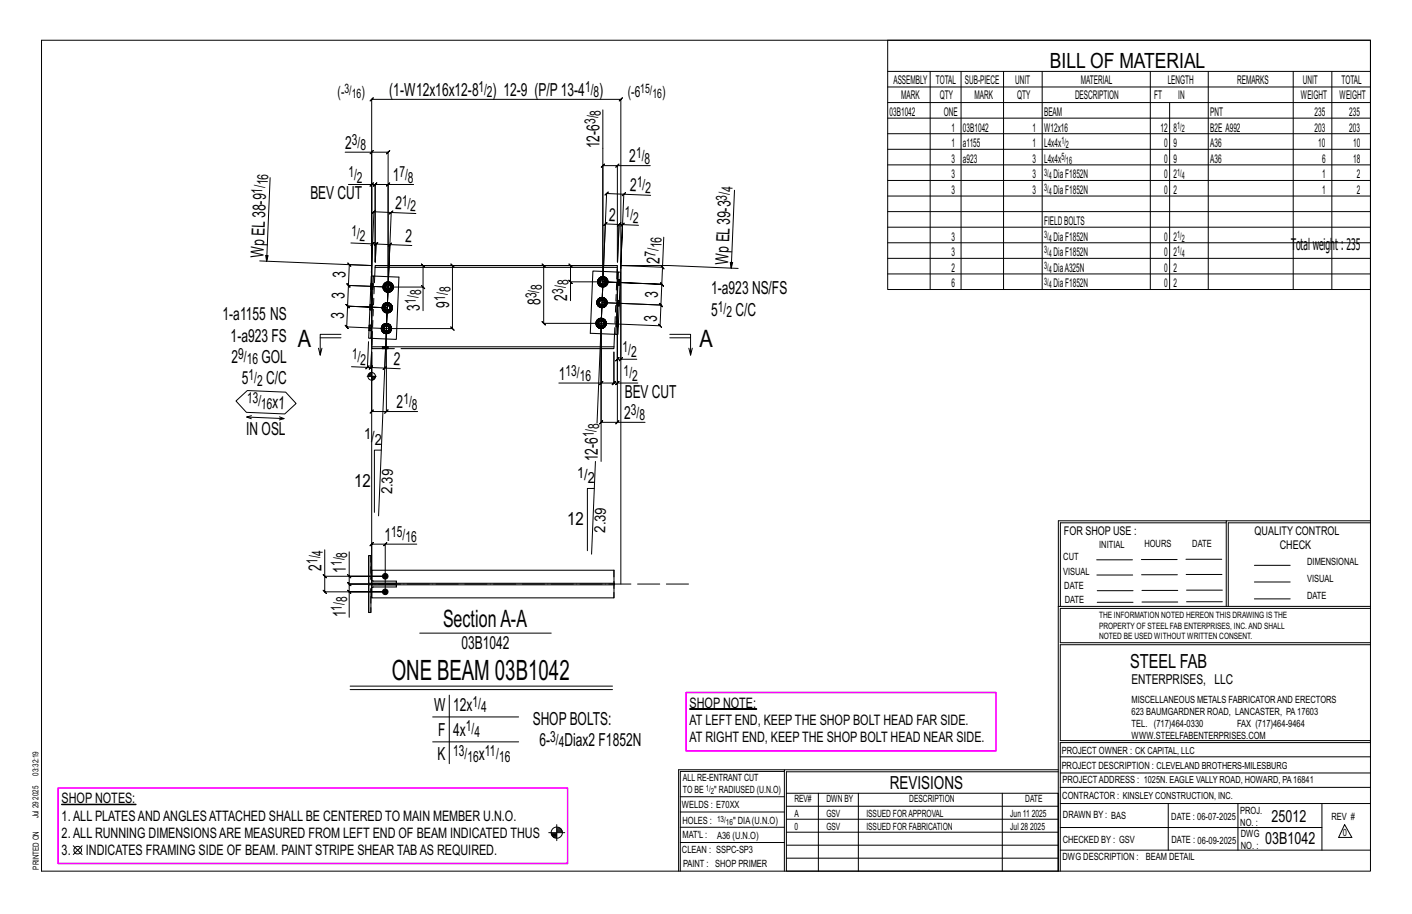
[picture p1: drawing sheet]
<svg xmlns="http://www.w3.org/2000/svg" width="432mm" height="279mm" viewBox="0 0 432 279" stroke-linecap="round" stroke-linejoin="round" font-family="sans-serif">
<g fill="#000" stroke="#000" stroke-width=".31">
<path d="M210.9 216.7h20.5v.1h-20.5zM18.9 245.8h22.7v.2h-22.7z"/>
<circle cx="117.8" cy="176.2" r=".86"/>
<circle cx="117.8" cy="180.9" r=".86"/>
</g>
<g fill="none" stroke="#000" stroke-width=".31">
<path d="M12.7 12.3h406.4v254h-406.4zM271.5 12.3h147.6v76.2h-147.6zM184.4 33.6v52.6v-35.6l-.5 .5 1-1-.5 .5h4.4M271.5 21.8h147.6M271.5 26.6h147.6M271.5 31.4h147.6M271.5 36.1h147.6M284.5 21.8v66.7M293.9 21.8v66.7M306.9 21.8v66.7M318.7 21.8v66.7M351.8 21.8v66.7"/>
<path d="M357.7 31.4v57.1M369.5 21.8v66.7M395.5 21.8v66.7M407.3 21.8v66.7M82.6 54.3l-1.1 25.5-.3-1.7h.8l-.5 1.7M105.5 46.5h8.2v59v-49.1h-7.2M113.7 56.4l-.5 .5 1-1zM113.7 46.5l-.5 .5 1-1zM113.7 56.4h1l-.5 .5 1-1-.5 .5v23.7M113.7 46.5h5l-.5 .5 1-1-.5 .5v41.3M118.7 56.4l.5-.5-1 1zM118.7 56.4h-4l.5-.5-1 1 .5-.5v23.7"/>
<path d="M126.5 56.4h-7.8v31.4M189.3 50.1l-1 1zM190.2 59.9l1.1-1zM190.8 59.4l-5.3-.2 .5-.5-1 .9 .5-.4-1.7 39.6M198.9 50.6h-10.1v29.5M199 59.7l-8.2-.3-1 22.7 .6-13.4 4.9 .2M224.6 58.2l-1 23.8-.3-1.8h.8l-.5 1.8M271.5 40.9h147.6M271.5 45.6h147.6M271.5 50.4h147.6M271.5 55.2h147.6M271.5 59.9h147.6"/>
<path d="M79.4 79.8l34.3 1.4-6.9-.3-.5-.5 1 1-.5-.5-.2 6.3-.5-.5 .9 1.1-.4-.6 12.1 .6M113.4 75l1.1-.9zM113.9 74.6h1.1l-.5 .5 1-1-.5 .5-.2 5.5M118.7 75.3l1.1-1zM119.1 65.4l1.1-.9zM119.2 74.8l-4.2-.2 .5-.5-1 1 .5-.5-.2 5.5M119.6 65l-5.2-.3 .5-.4-1.1 .9 .6-.5-.8 18.6 .3-8.7-6.6-.3M127.2 65.3l-7.6-.3-1.4 35.4 1-25.6 6.7 .3M189.9 69.1l1-.9zM190.4 68.7l-1.1-.1 .5-.5-1 1 .5-.5-.5 11.5 .5-11.5 .5-.5-1 1 .5-.5-4.2-.2 .5-.4-1 .9 .5-.5-1.3 30.4M203 72.5l-.4 9.2-12.7-.5M271.5 64.7h147.6"/>
<path d="M271.5 69.5h147.6M271.5 74.2h147.6M271.5 79h147.6M116.8 99.9l.4 .1-.1 .4M116.9 94.1h.5M117 93.5l.5 .2-.1 .4M117.2 87.8h.5M117.3 87.2l.4 .2v.4M117.3 95.2l.5 .3M117.4 94.1l.1 .4-.5 .2M117.5 93.7l.2-.3-.4-.4a1.52 1.52 0 0 0 0 2.2l.4-.4-.2-.3M117.6 99l-.5 .4"/>
<path d="M117.6 88.8l.5 .4M117.7 87.8v.4l-.4 .1M117.7 94.8l.3 .2-.2 .5 .6 .1M117.7 87.4l.3-.4-.4-.3a1.52 1.52 0 0 0 0 2.1l.4-.3-.3-.3M117.8 92.7l-.5 .3M118 88.5l.3 .2-.2 .5 .6 .1M118 95l.4 .1v.5l.6-.1M118.1 86.3l-.5 .4M118.2 98.9l-.6 .1 .2 .5-.4 .2M118.2 99.4l.4 .1 .1-.5 .5 .4-.3 .3M118.3 88.7l.4 .1v.5l.6-.1M118.4 92.6l-.6 .1 .2 .5-.3 .2"/>
<path d="M118.4 93.1l.4 .1 .2-.5 .5 .3-.3 .4M118.6 99.5l.3 .2 .3 .7h.5l-.1 .6M118.7 86.2l-.6 .1 .2 .5-.3 .2M118.7 86.7l.4 .1 .2-.5 .5 .4-.4 .3M118.7 87.8l-12.1-.6-.5-.5 .9 1.1-.4-.6-.3 6.4-.5-.5 1 1-.5-.5 12.1 .5-12.1-.5-.5-.5 1 1-.5-.5-.3 6.3-.5-.5 1 1.1-.5-.6 12.2 .5-.5 12.1 4.7 .2M118.7 87.8h10.7v7.2M118.7 87.8l-2.9 69.9M118.7 99l-.5-.1v.5l-.4 .1M118.8 93.2l.4 .2 .2 .7h.5l-.1 .6M119 92.7l-.6-.1v.5l-.4 .1M119.1 86.8l.3 .2 .3 .8h.5l-.1 .5M119.2 94.8l.3 .4-.5 .3-.2-.5-.4 .1"/>
<path d="M119.2 99.4l.4 .5-.5 .1M119.3 86.3l-.6-.1v.5l-.4 .1M119.4 94.5l.4 .2-.3 .5M119.4 88.5l.4 .3-.5 .4-.2-.5-.4 .1M119.4 94.1l-.2 .7-.4 .2M119.5 93l.3 .5-.4 .2M119.6 99.9l.1 .5M119.6 88.2l.5 .1-.3 .5M119.7 87.8l-.3 .7-.3 .2M119.8 86.7l.3 .5-.5 .2M119.8 93.5l.1 .6M120.1 87.2l.1 .6"/>
<path d="M128.9 87.3l1 1zM129.4 87.8v-6.6l.5 .5-1-1 .5 .5h-13.6h22.6l-.5-.5 1 1-.5-.5v19.2l-.5-.5 1 1-.5-.5h-20.2v25.4h9.5M174 85.7l1 1zM174.5 91.9v-5.7h9.9l-1.8 43.1M174.5 86.2v-5l.5 .5-1-1 .5 .5h13.2h-21.4l-.5-.5 1 1-.5-.5v17.6l-.5-.5 1 1-.5-.5h17.5v18.3h-12.9M182.3 98.8h.5M182.4 98.3l.5 .1-.1 .4M182.6 92.5h.5M182.7 91.9l.4 .2v.4M182.7 99.9l.5 .3M182.8 98.8l.1 .4-.5 .2M182.8 86.2h.5"/>
<path d="M182.9 98.4l.2-.3-.4-.3a1.52 1.52 0 0 0 0 2.1l.4-.3-.2-.4M182.9 85.6l.5 .2-.1 .4M183 93.6l.5 .3M183.1 92.5v.4l-.4 .2M183.1 99.6l.3 .2-.2 .4 .6 .2M183.1 92.1l.3-.3-.4-.4a1.52 1.52 0 0 0 0 2.2l.4-.4-.3-.3M183.2 97.4l-.5 .4M183.3 87.2l.5 .4M183.3 86.2l.1 .4-.5 .1M183.4 93.2l.3 .2-.2 .5 .6 .1M183.4 85.8l.2-.4-.3-.3a1.52 1.52 0 0 0 0 2.1l.3-.3-.2-.3M183.4 99.8l.4 .1v.5l.6-.2"/>
<path d="M183.5 91.1l-.5 .3M183.6 86.9l.4 .2-.2 .5 .6 .1M183.7 93.4l.4 .1v.5l.6-.1M183.8 84.7l-.5 .4M183.8 97.3l-.6 .1 .2 .5-.3 .2M183.8 97.8l.4 .1 .2-.5 .5 .4-.3 .3M184 87.1l.4 .1v.5l.5-.1M184.1 91l-.6 .1 .2 .5-.3 .2M184.1 91.5l.4 .1 .2-.5 .5 .3-.4 .4M184.2 97.9l.4 .2 .2 .7h.5l-.1 .6M184.4 84.6l-.6 .1 .2 .5-.4 .2M184.4 85.1l.3 .1 .2-.5 .5 .4-.3 .3"/>
<path d="M184.4 97.4l-.6-.1v.5l-.4 .1M184.5 91.6l.3 .2 .3 .7h.5l-.1 .6M184.6 99.6l.3 .3-.5 .3-.2-.4-.4 .1M184.7 91.1l-.6-.1v.5l-.4 .1M184.7 85.2l.4 .2 .3 .8h.5l-.1 .5M184.8 99.2l.4 .2-.3 .5M184.8 93.2l.4 .4-.5 .3-.2-.5-.4 .1M184.8 98.8l-.2 .8-.4 .2M184.9 97.8l.3 .5-.4 .1M184.9 84.7l-.5-.1v.5l-.4 .1M185 92.9l.5 .2-.3 .5M185.1 86.9l.3 .3-.5 .4-.2-.5-.3 .1"/>
<path d="M185.1 92.5l-.3 .7-.3 .2M185.2 91.4l.3 .5-.5 .2M185.2 98.3l.1 .5M185.3 86.6l.5 .1-.4 .5M185.4 86.2l-.3 .7-.4 .2M185.4 85.1l.4 .5-.5 .2M185.5 91.9l.1 .6M185.8 85.6l.1 .6M188.8 82.2v34.9h6.3M188.8 82.2v27.6l-.5 .5 1-1-.5 .5h1.1M188.8 82.2v46.9h8.5M189.9 81.2h14.7l21.1 .9"/>
<path d="M189.9 81.2v28.6h4.8M202.1 81.2l1 1zM202.6 81.7l-.2 5.2-.5-.5 1 1-.5-.5-18-.7 18 .7-.5-.5 1 1-.5-.5-.3 6.4-.5-.6 1 1.1-.5-.5-18-.8 18 .8-.5-.6 1 1.1-.5-.5-.2 6.3-.5-.5 .9 1-.4-.5-18.1-.8M271.5 83.7h147.6M97.4 106.4l.5 2.2M97.9 103.3h6.4M104.3 102.2h-6.4v6.4l.6-2.2M111.8 112.8l1.1-1zM112.3 115h2.8M112.4 112.3h1l-.5 .5 1-.9-.5 .4 .2-4.7-.2 4.7-.5 .5 1-.9-.5 .4 4.3 .2M112.6 114.6v.4M112.7 104.5l-.3 7.8-4.9-.2"/>
<path d="M112.8 114.2v.8M113 114.1v.9M113.2 114v1M113.5 113.9v1.1M113.7 116.4v-8.8v18.2l-.5 .5 1-1-.5 .5h4.5M113.9 115v1.2M114.1 115v1.1M114.3 115v1M114.5 115v.8M114.7 115v.5M116.6 100.4h.5M117.1 101.5l.5 .3"/>
<path d="M117.1 100.4l.1 .4-.4 .2M117.1 113l1.1-1zM117.2 100l.2-.3-.3-.3a1.52 1.52 0 0 0 0 2.1l.3-.3-.2-.4M117.4 101.2l.4 .2-.2 .4 .6 .2M117.8 101.4l.4 .1v.5l.5-.2M118.9 101.2l.3 .3-.5 .3-.1-.4-.4 .1M119.1 100.8l.5 .2-.4 .5M119.2 100.4l-.3 .8-.3 .2M183.3 117.6l1-1zM183.8 117.1h3.9l-.5 .5 1-1-.5 .5v-9.5v9.5l-.5 .5 1-1-.5 .5h1.1M188.8 117.1l.5-.5-1 1zM189.4 110.3l1-1z"/>
<path d="M204.8 102.2h6.4v6.4l.5-2.2M204.8 103.3h6.4M210.7 106.4l.5 2.2M72.2 122.6l3.4-3.2 11.8 .5 3.1 3.4-3.4 3.2-11.7-.5zM75.4 127.5l11.5 .5-1.5 .4M76.9 127.1l-1.5 .4 1.5 .5M85.5 127.4l1.4 .6M116.6 137.6h-2.1v19M118.2 125.8l.5-.5-1 1zM188.8 129.1h-5l.5-.5-1 1 .5-.5v-30.3v42.3M189.3 128.6l-1 1zM181.7 149.3h-2.1v19"/>
<path d="M182.1 141.1l-1.2 28.3M375 159.8h-50.7v25.6M375 159.2h-51.3l-.1 107.1M419.1 159.2h-44.1v26.2M419.1 159.8h-43.5v25.6M98.8 175.7l1 1zM99.3 168.1v8.1h18.5h-11v-7.5M99.3 176.2v4.7l-.5-.5 1 1-.5-.5h18.5h-11v7.8M106.3 175.7l1 1zM106.8 176.2v2.3l-.5-.5 1 1-.5-.5h6.9h-6.9l-.5-.5 1 1-.5-.5v2.4M117.3 166.8l1-1zM117.8 166.3h-4.1l.5-.5-1 1 .5-.5v10.9v-146.8l-.5 .5 1-1-.5 .5h76.2l-.5 .5 1-1-.5 .5v148.1"/>
<path d="M127.5 166.3h-9.7v14.6M335.4 171.1h10.9M335.4 175.8h11M349 171h11M349.1 175.7h11M362.7 171h10.9M362.7 175.6h11M383.6 172.8h11M383.6 177.9h11M106.3 180.4l1 1zM128.4 193.5h40.2M323.7 185.4h95.4"/>
<path d="M335.5 184.1h11M335.5 180.6h11M349.2 184h11M349.2 180.5h11M362.9 180.4h10.9M362.9 184h10.9M383.6 183.1h11M419.1 186h-94.9v10.5h94.9M419.1 197.1h-94.9v29.3h94.9v.6h-94.9v39.3M107.1 209.7h80.2M107.1 210.8h80.2M132.3 219.2h26.3"/>
<path d="M137.4 212.5v20.9M132.3 226.8h26.3M239.9 235.8h-31.9v30.5M239.9 235.3h-32.4v31M323.6 235.3h-83.7v31M323.6 235.9h-83.1v6.6M324.2 236.3h94.9M324.2 231.4h94.9M22.4 258.5l2.7 2.7M25.1 258.5l-2.7 2.7M167.8 254.5h4.9M168.6 254.8h1.7"/>
<path d="M168.6 255.1h1.7M168.7 255.4h1.6M169 255.7h1.3M169.3 256h1M170.3 252.1v4.9M170.3 254.2h1.7M170.3 253.1h.9M170.3 254h1.6M170.3 253.7h1.4M170.3 253.4h1.2M208 252.9h31.9M208 257.5h31.9"/>
<path d="M208 243.6h31.9M208 248.2h31.9M240.5 242.5h83.1v23.8h-83.1zM240.5 258.4h83.1M240.5 254.4h83.1M240.5 250.4h83.1M240.5 246.5h83.1M250.3 242.5v23.8M262.5 242.5v23.8M306.5 242.5v23.8M324.2 253h80.1M324.2 245.6h94.9"/>
<path d="M324.2 259.9h94.9M324.2 240.7h94.9M357.3 245.6v14.3M378.6 245.6v14.3M404.3 245.6v14.3M411.2 252.1l2.2 3.9h-4zM240.5 262.3h83.1"/>
<circle cx="113.7" cy="115" r="1.16"/>
<circle cx="23.8" cy="259.9" r="1.17"/>
<circle cx="170.3" cy="254.5" r="1.71"/>
</g>
<path d="M209.8 211.7h94.8v17.8h-94.8zM17.8 240.9h155.8v23h-155.8z" fill="none" stroke="#f0f" stroke-width=".5"/>
<g fill="none" stroke="#000" stroke-width=".32">
<path d="M113.5 84.4h.7l-.8 19h-.7zM114.2 84.4l7.8 .3-.8 19-7.8-.3M114.7 81.7l-.1 2.7M114.7 81.2h74.1v.5h-74.1zM188.8 81.7l-.1 1.5M189.1 83.2h.7l-.8 19h-.7zM189.1 83.2l-7.8-.4-.8 19.1 7.8 .3M113.8 103.4l-.1 2.6M116.9 106h.1M116.9 106.6h.1M118.7 106h.1M118.7 106.6h.1"/>
<path d="M187.8 106h-74.1v.6h6.9M187.9 102.2l-.2 4.4h-65.1M112.7 178.8h8.5v.6h-7a.79 .79 0 0 0-.8 .8v7h-.7zM112.7 169.8h.7v7.1a.79 .79 0 0 0 .8 .7h7v.7h-8.5zM112.8 169.8v8.5M112.8 178.8v8.4M113.7 178.3v.5M113.7 174.3v3.1v-3.1h74.1v4M113.8 178.3h74.1v.5h-74.1zM187.8 178.8v4h-74.1v-3.1v3.1"/>
</g>
<g fill="none" stroke="#000" stroke-width=".31" stroke-dasharray="2 1.4">
<path d="M112.9 99.9v-.3h.7v.3M112.9 99.6v-.2l.7 .1v.1M112.9 99.4l.7 .1M113.1 94.7l.7 .1zM113.1 94.7v-.2M113.1 94.2v.3h.7v.2M113.1 93.9v-.4l.7 .1v.3M113.1 93.5l.1-.2h.6v.3M113.2 93.3v-.2h.6v.2M113.2 93.1h.6M113.4 88.3l.6 .1zM113.4 88.3v-.2"/>
<path d="M113.4 87.9v.2l.6 .1v.2M113.4 87.5v-.3h.7v.4M113.4 87.2v-.3l.7 .1v.2M113.4 86.9v-.2l.7 .1v.2M113.4 86.7l.7 .1M113.8 94.2v-.3h-.7v.3h.7v.3M114.1 87.9v-.3l-.7-.1v.4h.7l-.1 .3M114.6 84.4l-.8 19M116.7 99.8l-.1 .6zM116.8 99.9l.4 .1-.1 .4M116.8 94.1l.2 .6zM116.9 94.1l.1 .6z"/>
<path d="M116.9 94.1l.8-1.3-.8 1.3 .8 1.3-.8-1.3h.5M117 93.5l-.2 .6zM117 94.7l.3 .5zM117 94.7l.5-.2-.1-.4M117 93.5l.5 .2-.1 .4M117 99.3l-.3 .5zM117 99.3l.5-.3zM117.1 99.4l.5-.4zM117.1 99.4l.5-.4M117.1 87.8l.1 .6zM117.2 87.8l.1 .5zM117.2 87.8l.7-1.4-.7 1.4 .7 1.3-.7-1.3h.5"/>
<path d="M117.2 87.1l-.1 .7zM117.2 88.4l.4 .5zM117.3 88.3l.4-.1v-.4M117.3 87.2l.4 .2v.4M117.3 93l-.3 .5zM117.3 95.2l.5 .4zM117.3 93l.5-.4zM117.3 95.2l.5 .3zM117.3 95.2l.5 .3M117.3 93l.5-.3zM117.3 93l.5-.3M117.4 99.1h1.5z"/>
<path d="M117.4 99.7l-.3-.3-.5 1 .2-.5v1.1l.3 .5-.3-.5 .3 .5 .3-.3M117.5 94.5l.5 .5M117.5 93.7l.5-.5M117.5 99l.7-.1zM117.6 86.6l-.4 .5zM117.6 88.9l.5 .3zM117.6 86.6l.5-.3zM117.6 88.8l.5 .4zM117.6 88.8l.5 .4M117.6 86.7l.5-.4zM117.6 86.7l.5-.4M117.6 94.1l.1 .4z"/>
<path d="M117.7 95.4h1.5zM117.7 92.8h1.5zM117.7 93.4l-.4-.4-.4 1.1 .1-.6v1.2l.3 .5-.3-.5 .3 .5 .4-.4M117.7 93.7l-.1 .4zM117.7 94.5l.3 .3zM117.7 93.7l.3-.3zM117.7 88.2l.6 .5M117.7 87.4l.6-.6M117.8 99.7l.4-.1zM117.8 95.6l.6 .1zM117.8 92.6l.6-.1zM117.9 87.8l.1 .4z"/>
<path d="M117.9 89.1h1.5zM117.9 86.4h1.5zM118 87l-.4-.3-.4 1.1 .1-.6v1.1l.3 .5-.3-.5 .3 .5 .4-.3M118 87.4l-.1 .4zM118 88.2l.3 .2zM118 87.4l.3-.3zM118 95l.4 .1v.5l-.6-.1 .6 .1-.6-.1zM118 94.8l.4 .1zM118 93.4l.4-.1zM118.1 89.2l.6 .1zM118.1 86.3l.6-.1zM118.2 98.9l-.6 .1 .6-.1-.6 .1 .2 .5 .4-.1"/>
<path d="M118.2 99.6l.4 .1zM118.2 98.9l.5 .1-.5-.1 .5 .1-.1 .5-.4-.1zM118.2 98.9l.6 .1zM118.3 88.7l.4 .1v.5l-.6-.1 .6 .1-.6-.1zM118.3 88.4l.4 .1zM118.3 87.1l.4-.1zM118.4 92.6l-.6 .1 .6-.1-.6 .1 .2 .5 .4-.1M118.4 95.7l.6-.1zM118.4 95.6l.6-.1zM118.4 95.6l.6-.1M118.4 95.1l.4-.1 .2 .5M118.4 94.9l.4-.1z"/>
<path d="M118.4 93.3l.4 .1zM118.4 92.6l.6 .1-.6-.1 .6 .1-.2 .5-.4-.1zM118.4 92.5l.6 .1zM118.6 99.7l.3 .3zM118.6 99.5l.3 .2M118.7 86.2l-.6 .1 .6-.1-.6 .1 .2 .5 .4-.1M118.7 89.3l.6-.1zM118.7 89.3l.6-.1M118.7 88.8l.4-.1 .2 .5M118.7 88.5l.4-.1zM118.7 87l.4 .1zM118.7 86.2l.6 .1-.6-.1 .6 .1-.2 .5-.4-.1z"/>
<path d="M118.7 86.2l.6 .1zM118.7 99l.5 .4zM118.7 99l.5 .4M118.8 99l.5 .3zM118.8 95l.4-.2M118.8 94.8l.3-.3zM118.8 93.4l.3 .3zM118.8 93.2l.4 .2M118.9 99.1l.8 1.3zM119 95.5l.5-.3zM119 95.5l.5-.3M119 92.7l.5 .3z"/>
<path d="M119 92.7l.5 .3M119 95.6l.5-.4zM119 92.6l.5 .4zM119.1 88.7l.3-.2M119.1 88.4l.3-.2zM119.1 87.1l.3 .3zM119.1 86.8l.3 .2M119.1 93.7l.1 .4zM119.2 92.8l.7 1.3zM119.2 94.1l-.1 .4zM119.2 99.4l-.3 .3 .3 .7h.5l-.1 .6M119.3 89.2l.5-.4z"/>
<path d="M119.3 89.2l.5-.4M119.3 86.3l.5 .4zM119.3 86.3l.5 .4M119.3 99.3l.3 .5zM119.3 89.2l.5-.3zM119.3 86.3l.5 .3zM119.4 94.5l.4 .2-.3 .5M119.4 93.7l.4-.2-.3-.5M119.4 87.4l.1 .4zM119.4 86.4l.8 1.4zM119.5 87.8l-.1 .4zM119.5 95.2l-.3-.4 .2-.7"/>
<path d="M119.5 93l-.3 .4 .2 .7h.5l-.1 .6M119.5 93l.4 .5zM119.6 99.9l.1 .5zM119.6 99.9l.1 .5M119.6 99.8l.1 .6zM119.6 88.2l.5 .1-.3 .5M119.6 87.4l.5-.2-.3-.5M119.8 88.8l-.4-.3 .3-.7M119.8 86.7l-.4 .3 .3 .8h.5l-.1 .5M119.8 86.6l.4 .5zM119.8 93.5l.1 .6zM119.8 93.5l.1 .6"/>
<path d="M119.9 94.7l-.4 .5zM119.9 93.5l.1 .6zM119.9 94.1l-.7 1.3zM120 94.1l-.1 .6zM120.1 87.2l.1 .6zM120.1 87.2l.1 .6M120.2 88.4l-.4 .5zM120.2 87.1l.1 .7zM120.2 87.8l-.8 1.3zM120.3 87.8l-.1 .6zM182.2 98.8l.2 .7zM182.3 98.8l.1 .6z"/>
<path d="M182.3 98.8l.8-1.3-.8 1.3 .8 1.4-.8-1.4h.5M182.4 98.2l-.2 .6zM182.4 99.5l.3 .5zM182.4 99.4l.5-.2-.1-.4M182.4 98.3l.5 .1-.1 .4M182.5 92.5l.1 .6zM182.6 92.5l.1 .6zM182.6 92.5l.7-1.3-.7 1.3 .7 1.3-.7-1.3h.5M182.6 91.9l-.1 .6zM182.6 93.1l.4 .5zM182.7 93.1l.4-.2v-.4M182.7 91.9l.4 .2v.4"/>
<path d="M182.7 97.7l-.3 .5zM182.7 100l.5 .3zM182.7 97.7l.5-.3zM182.7 99.9l.5 .3zM182.7 99.9l.5 .3M182.7 97.8l.5-.4zM182.7 97.8l.5-.4M182.8 86.2l.1 .6zM182.8 86.2l.1 .5zM182.8 86.2l.8-1.4-.8 1.4 .8 1.3-.8-1.3h.5M182.9 99.2l.5 .6M182.9 98.4l.5-.5"/>
<path d="M182.9 85.5l-.1 .7zM182.9 86.8l.3 .5zM182.9 86.7l.5-.1-.1-.4M182.9 85.6l.5 .2-.1 .4M183 91.4l-.4 .5zM183 93.6l.5 .4zM183 91.4l.5-.4zM183 93.6l.5 .3zM183 93.6l.5 .3M183 91.4l.5-.3zM183 91.4l.5-.3M183 98.8l.1 .4z"/>
<path d="M183.1 97.5h1.5zM183.1 98.1l-.4-.3-.4 1 .1-.5v1.1l.3 .5-.3-.5 .3 .5 .4-.3M183.1 98.4l-.1 .4zM183.1 99.2l.3 .3zM183.1 98.4l.3-.3zM183.1 92.9l.6 .5M183.1 92.1l.6-.5M183.2 97.4l.6-.1zM183.2 85l-.3 .5zM183.2 87.3l.5 .3zM183.2 85l.5-.3zM183.3 87.2l.5 .4z"/>
<path d="M183.3 87.2l.5 .4M183.3 85.1l.5-.4zM183.3 85.1l.5-.4M183.3 92.5l.1 .4zM183.3 93.8h1.5zM183.3 91.2h1.5zM183.4 91.8l-.4-.4-.4 1.1 .1-.6v1.2l.3 .5-.3-.5 .3 .5 .4-.4M183.4 92.1l-.1 .4zM183.4 92.9l.3 .3zM183.4 92.1l.3-.3zM183.4 86.6l.6 .5M183.4 85.8l.6-.6"/>
<path d="M183.4 99.8l.4 .1v.5l-.6-.2 .6 .2-.6-.2zM183.4 99.5l.4 .1zM183.4 98.1l.4-.1zM183.5 94l.6 .1zM183.5 91l.6-.1zM183.6 86.2l.1 .4zM183.6 87.5h1.5zM183.6 84.8h1.5zM183.6 85.4l-.3-.3-.5 1.1 .1-.6v1.1l.4 .5-.4-.5 .4 .5 .3-.3M183.7 85.8l-.1 .4zM183.7 86.6l.3 .2zM183.7 85.8l.3-.3z"/>
<path d="M183.7 93.4l.4 .1v.5l-.6-.1 .6 .1-.6-.1zM183.7 93.2l.4 .1zM183.7 91.8l.4-.1zM183.7 87.6l.7 .1zM183.7 84.7l.7-.1zM183.8 97.3l-.6 .1 .6-.1-.6 .1 .2 .5 .4-.1M183.8 99.9l.4-.1 .2 .4M183.8 99.6l.4-.1zM183.8 98l.4 .1zM183.8 97.3l.6 .1-.6-.1 .6 .1-.2 .5-.4-.1zM183.8 97.3l.6 .1zM184 87.1l.4 .1v.5l-.6-.1 .6 .1-.6-.1z"/>
<path d="M184 86.8l.4 .1zM184 85.5l.4-.1zM184.1 91l-.6 .1 .6-.1-.6 .1 .2 .5 .4-.1M184.1 94.1l.6-.1zM184.1 94l.6-.1zM184.1 94l.6-.1M184.1 93.5l.4-.1 .2 .5M184.1 93.3l.4-.1zM184.1 91.7l.4 .1zM184.1 91l.6 .1-.6-.1 .6 .1-.2 .5-.4-.1zM184.1 90.9l.6 .1zM184.2 99.8l.4-.2"/>
<path d="M184.2 99.5l.3-.3zM184.2 98.1l.3 .3zM184.2 97.9l.4 .2M184.4 84.6l-.6 .1 .6-.1-.6 .1 .2 .5 .4-.1M184.4 87.7l.6-.1zM184.4 87.7l.5-.1zM184.4 87.7l.5-.1M184.4 87.2l.3-.1 .2 .5M184.4 86.9l.3-.1zM184.4 85.4l.3 .1zM184.4 84.6l.5 .1-.5-.1 .5 .1-.2 .5-.3-.1zM184.4 84.6l.6 .1z"/>
<path d="M184.4 97.4l.5 .4zM184.4 97.4l.5 .4M184.4 97.4l.5 .3zM184.5 93.4l.3-.2M184.5 93.2l.3-.3zM184.5 91.8l.3 .3zM184.5 91.6l.3 .2M184.5 98.4l.1 .4zM184.6 97.5l.7 1.3zM184.6 98.8l-.1 .4zM184.7 93.9l.5-.3zM184.7 93.9l.5-.3"/>
<path d="M184.7 91.1l.5 .3zM184.7 91.1l.5 .3M184.7 94l.5-.4zM184.7 91l.5 .4zM184.7 87.1l.4-.2M184.7 86.8l.3-.2zM184.7 85.5l.3 .3zM184.7 85.2l.4 .2M184.8 99.2l.4 .2-.3 .5M184.8 98.4l.4-.1-.3-.5M184.8 92.1l.1 .4zM184.8 91.2l.8 1.3z"/>
<path d="M184.9 92.5l-.1 .4zM184.9 99.9l-.3-.3 .2-.8M184.9 97.8l-.3 .3 .2 .7h.5l-.1 .6M184.9 87.6l.5-.4zM184.9 87.6l.5-.4M184.9 84.7l.5 .4zM184.9 84.7l.5 .4M184.9 97.7l.4 .5zM185 87.6l.5-.3zM185 84.7l.5 .3zM185 92.9l.5 .2-.3 .5M185 92.1l.5-.2-.3-.5"/>
<path d="M185 85.8l.1 .4zM185.1 84.8l.8 1.4zM185.1 86.2l-.1 .4zM185.2 93.6l-.4-.4 .3-.7M185.2 91.4l-.4 .4 .3 .7h.5l-.1 .6M185.2 91.4l.4 .5zM185.2 98.3l.1 .5zM185.2 98.3l.1 .5M185.3 99.5l-.4 .5zM185.3 98.2l.1 .6zM185.3 86.6l.5 .1-.4 .5M185.3 85.8l.5-.2-.4-.5"/>
<path d="M185.3 98.8l-.7 1.4zM185.4 98.8l-.1 .7zM185.4 87.2l-.3-.3 .3-.7M185.4 85.1l-.3 .3 .3 .8h.5l-.1 .5M185.5 85l.3 .5zM185.5 91.9l.1 .6zM185.5 91.9l.1 .6M185.6 93.1l-.4 .5zM185.6 91.9l.1 .6zM185.6 92.5l-.8 1.3zM185.7 92.5l-.1 .6zM185.8 85.6l.1 .6z"/>
<path d="M185.8 85.6l.1 .6M185.8 86.8l-.3 .5zM185.8 85.5l.1 .7zM185.9 86.2l-.8 1.3zM185.9 86.2l-.1 .6zM188.5 98.7l-.1 .3 .7 .1v-.4h-.6v-.3M188.5 98.2l.7 .1zM188.7 92.4v.3h.7v-.3h-.7v-.3M188.7 91.8l.7 .1zM189 86v.3l.7 .1v-.4h-.7v-.3M189 85.5l.7 .1zM189.1 99.9l-.7-.1"/>
<path d="M189.1 99.7v.2l-.7-.1v-.2M189.1 99.4v.3l-.7-.1v-.2M189.1 99.1v.3h-.7v-.4M189.1 98.7v-.2l-.6-.1v-.2M189.2 98.3l-.1 .2M189.4 93.5h-.7M189.4 93.3v.2h-.7v-.2M189.4 93v.3h-.7v-.3M189.4 92.7v.3h-.7v-.3M189.4 92.4v-.3h-.7v-.2M189.4 91.9v.2M189.6 87.2l-.7-.1"/>
<path d="M189.6 87v.2l-.7-.1v-.1M189.6 86.7v.3h-.7l.1-.3M189.7 86.4l-.1 .3h-.6v-.4M189.7 86v-.2l-.7-.1v-.1M189.7 85.6v.2M112.8 101l.7 .1zM112.8 101v-.2M112.8 100.6v.2l.7 .1v.1M112.9 100.2v-.3h.7l-.1 .3M113.5 100.6v-.4h-.6l-.1 .4h.7v.3M116.6 100.4l.1 .7zM116.6 100.4l.2 .6z"/>
<path d="M116.6 100.4l.8-1.3-.8 1.3 .8 1.4-.8-1.4h.5M116.7 101.1l.3 .5zM116.8 101l.4-.2-.1-.4M116.9 106h.1M116.9 106v.6M117 106.6h-.1M117 101.6l.5 .3zM117.1 101.5l.5 .3zM117.1 101.5l.5 .3M117.2 106.6h-.2v-.6h.2M117.2 100.8l.6 .6M117.2 100l.6-.5"/>
<path d="M117.4 100.4l.1 .4zM117.4 101.8h1.5zM117.5 100l-.1 .4zM117.5 100.8l.3 .3zM117.5 100l.3-.3zM117.5 106h.3v.6h-.3zM117.5 106.6h-.3v-.6h.3M117.5 101.9l.7 .1zM117.8 101.4l.4 .1v.5l-.6-.2 .6 .2-.6-.2zM117.8 101.1l.4 .1zM117.8 106.6h.3v-.6h.3M117.8 106h.3"/>
<path d="M118.1 106.6h.3v-.6h.2M118.2 102l.6-.1zM118.2 102l.5-.2zM118.2 102l.5-.2M118.2 101.5l.4-.1 .1 .4M118.2 101.2l.4-.1zM118.4 106.6h.2l.1-.6M118.6 101.4l.3-.2M118.6 101.1l.3-.3zM118.7 106.6v-.6M118.7 106.6h-.1M118.7 101.8l.5-.3z"/>
<path d="M118.7 101.8l.5-.3M118.8 101.9l.5-.3zM118.9 100l.1 .4zM119 100.4l-.1 .4zM119.1 100.8l.5 .2-.4 .5M119.1 100l.5-.1-.4-.5M119.2 101.5l-.3-.3 .3-.8M119.6 101.1l-.3 .5zM119.7 100.4l-.8 1.4zM119.7 100.4l-.1 .7zM183.1 100.2h1.5zM183.2 100.3l.6 .1z"/>
<path d="M183.8 100.4l.6-.1zM183.8 100.4l.6-.2zM183.8 100.4l.6-.2M184.4 100.2l.5-.3zM184.4 100.2l.5-.3M184.4 100.3l.5-.3zM187.9 102.2l.8-19M113.4 169.8v7.1a.79 .79 0 0 0 .8 .7M113.7 177.4v.9M113.7 178.8v.9M113.7 178.8v.8M114.2 179.4a.79 .79 0 0 0-.8 .8v7"/>
<path d="M121.2 178.8v.6M121.2 177.6v.7M187.7 174.3v8.5"/>
</g>
<path d="M106.9 178.5h104" fill="none" stroke="#000" stroke-width=".31" stroke-dasharray="6.8 1 0 1"/>
<text font-size="8.6" x="119.8" y="207.8">ONE BEAM 03B1042</text>
<g font-size="7.3">
<text x="91" y="106.1">A</text>
<text x="214" y="106.1">A</text>
<text x="135.5" y="191.8">SectionA-A</text>
</g>
<text font-size="6.4" x="321.1" y="20.7">BILL OF MATERIAL</text>
<text font-size="5.9" x="345.6" y="204.1">STEEL FAB</text>
<g font-size="5.5">
<text x="119" y="29.4">(1-W12x16x12-8</text>
<text x="150.6" y="29.4">) 12-9 (P/P13-4</text>
<text x="183.3" y="29.4">)</text>
<text x="105.5" y="45.5">2</text>
<text x="183.4" y="45.3" transform="rotate(-90 183.4 45.3)">12-6</text>
<text x="192.5" y="49.6">2</text>
<text x="120.1" y="55.4">1</text>
<text x="192.6" y="58.5" transform="rotate(2 192.6 58.5)">2</text>
<text x="94.9" y="60.9">BEV CUT</text>
<text x="120.8" y="64" transform="rotate(2 120.8 64)">2</text>
<text x="186.2" y="67.5" transform="rotate(2 186.2 67.5)">2</text>
<text x="123.9" y="74" transform="rotate(2 123.9 74)">2</text>
<text x="80.6" y="78.7" transform="rotate(-88 80.6 78.7)">WpEL38-9</text>
<text x="201.7" y="80.6" transform="rotate(-88 201.7 80.6)">2</text>
<text x="222.7" y="80.9" transform="rotate(-88 222.7 80.9)">WpEL39-3</text>
<text x="105.7" y="85" transform="rotate(-88 105.7 85)">3</text>
<text x="217.5" y="90">1-a923 NS/FS</text>
<text x="105.4" y="91.4" transform="rotate(-88 105.4 91.4)">3</text>
<text x="128.4" y="95" transform="rotate(-90 128.4 95)">3</text>
<text x="137.4" y="94" transform="rotate(-90 137.4 94)">9</text>
<text x="165.3" y="93.2" transform="rotate(-90 165.3 93.2)">8</text>
<text x="173.5" y="91.9" transform="rotate(-90 173.5 91.9)">2</text>
<text x="201.2" y="91.1" transform="rotate(-88 201.2 91.1)">3</text>
<text x="68.1" y="97.9">1-a1155 NS</text>
<text x="105.1" y="97.5" transform="rotate(-88 105.1 97.5)">3</text>
<text x="200.9" y="98.4" transform="rotate(-88 200.9 98.4)">3</text>
<text x="217.5" y="96.5">5</text>
<text x="224.9" y="96.5">C/C</text>
<text x="70.5" y="104.4">1-a923 FS</text>
<text x="70.8" y="111">2</text>
<text x="80" y="111">GOL</text>
<text x="120.4" y="111.6" transform="rotate(2 120.4 111.6)">2</text>
<text x="74" y="117.5">5</text>
<text x="81.4" y="117.5">C/C</text>
<text x="170.9" y="116.1">1</text>
<text x="83.3" y="124.8" transform="rotate(2 83.3 124.8)">x1</text>
<text x="121.3" y="124.8">2</text>
<text x="191.1" y="121.7">BEV CUT</text>
<text x="190.9" y="128.1">2</text>
<text x="75.3" y="132.9">IN OSL</text>
<text x="182.8" y="141.1" transform="rotate(-90 182.8 141.1)">12-6</text>
<text x="108.3" y="148.9">12</text>
<text x="173.4" y="160.6">12</text>
<text x="117.6" y="165.3">1</text>
<text x="98.3" y="174.5" transform="rotate(-90 98.3 174.5)">2</text>
<text x="105.8" y="175.1" transform="rotate(-90 105.8 175.1)">1</text>
<text x="105.8" y="188.7" transform="rotate(-90 105.8 188.7)">1</text>
<text x="141.1" y="198.5">03B1042</text>
<text x="132.7" y="217.2">W</text>
<text x="138.6" y="217.2">12x</text>
<text x="162.9" y="221.5">SHOPBOLTS:</text>
<text x="134" y="224.8">F</text>
<text x="138.6" y="224.8">4x</text>
<text x="133.7" y="232.5">K</text>
<text x="146.4" y="232.5">x</text>
<text x="165" y="228.1">6-</text>
<text x="172.6" y="228.1">Diax2 F1852N</text>
<text x="272.2" y="241.1">REVISIONS</text>
</g>
<g font-size="5.1">
<text x="388.9" y="251.3">25012</text>
<text x="386.9" y="258.1">03B1042</text>
</g>
<g font-size="4.9">
<text x="394.8" y="76.4">T</text>
<text x="396.3" y="76.4">otalweigh</text>
<text x="408.3" y="76.4">t : 235</text>
</g>
<g font-size="4.7">
<text x="103.2" y="29.5">(-</text>
<text x="110.5" y="29.5">)</text>
<text x="146.3" y="28.1">1/</text>
<text x="148.9" y="29.8">2</text>
<text x="178.9" y="28.1">1/</text>
<text x="181.5" y="29.8">8</text>
<text x="192" y="29.5">(-6</text>
<text x="202.5" y="29.5">)</text>
<text x="183.8" y="35.3" transform="rotate(-90 183.8 35.3)">8</text>
<text x="182.1" y="37.9" transform="rotate(-90 182.1 37.9)">3/</text>
<text x="107.6" y="44.3">3/</text>
<text x="110.2" y="45.9">8</text>
<text x="194.5" y="48.4">1/</text>
<text x="197.1" y="50.1">8</text>
<text x="80.2" y="59.2" transform="rotate(-88 80.2 59.2)">1/</text>
<text x="81.9" y="56.7" transform="rotate(-88 81.9 56.7)">16</text>
<text x="106.5" y="54.2">1/</text>
<text x="109.2" y="55.8">2</text>
<text x="122.1" y="54.2">7/</text>
<text x="124.8" y="55.8">8</text>
<text x="194.7" y="57.3" transform="rotate(2 194.7 57.3)">1/</text>
<text x="197.2" y="59.1" transform="rotate(2 197.2 59.1)">2</text>
<text x="224" y="58.8" transform="rotate(-88 224 58.8)">4</text>
<text x="122.9" y="62.9" transform="rotate(2 122.9 62.9)">1/</text>
<text x="125.5" y="64.6" transform="rotate(2 125.5 64.6)">2</text>
<text x="222.2" y="61.4" transform="rotate(-88 222.2 61.4)">3/</text>
<text x="191" y="66.5" transform="rotate(2 191 66.5)">1/</text>
<text x="193.5" y="68.2" transform="rotate(2 193.5 68.2)">2</text>
<text x="107.4" y="72" transform="rotate(2 107.4 72)">1/</text>
<text x="109.9" y="73.8" transform="rotate(2 109.9 73.8)">2</text>
<text x="202.3" y="76" transform="rotate(-88 202.3 76)">16</text>
<text x="200.5" y="78.5" transform="rotate(-88 200.5 78.5)">7/</text>
<text x="137.8" y="89.4" transform="rotate(-90 137.8 89.4)">8</text>
<text x="165.7" y="88.5" transform="rotate(-90 165.7 88.5)">8</text>
<text x="172.2" y="89.9" transform="rotate(-90 172.2 89.9)">3/</text>
<text x="173.9" y="87.3" transform="rotate(-90 173.9 87.3)">8</text>
<text x="127.1" y="92.9" transform="rotate(-90 127.1 92.9)">1/</text>
<text x="128.8" y="90.3" transform="rotate(-90 128.8 90.3)">8</text>
<text x="136.1" y="92" transform="rotate(-90 136.1 92)">1/</text>
<text x="164" y="91.2" transform="rotate(-90 164 91.2)">3/</text>
<text x="219.5" y="95.3">1/</text>
<text x="222.1" y="96.9">2</text>
<text x="190.4" y="107.6">1/</text>
<text x="72.8" y="109.7">9/</text>
<text x="75.4" y="111.4">16</text>
<text x="107.6" y="109.9" transform="rotate(2 107.6 109.9)">1/</text>
<text x="110.1" y="111.6" transform="rotate(2 110.1 111.6)">2</text>
<text x="193" y="109.2">2</text>
<text x="76" y="116.2">1/</text>
<text x="78.6" y="117.9">2</text>
<text x="172.9" y="114.9">13/</text>
<text x="177.3" y="116.5">16</text>
<text x="190.7" y="114.9">1/</text>
<text x="193.3" y="116.5">2</text>
<text x="75.5" y="123.2" transform="rotate(2 75.5 123.2)">13/</text>
<text x="79.8" y="125.1" transform="rotate(2 79.8 125.1)">16</text>
<text x="123.4" y="123.6">1/</text>
<text x="126" y="125.2">8</text>
<text x="183.2" y="131.1" transform="rotate(-90 183.2 131.1)">8</text>
<text x="192.9" y="126.9">3/</text>
<text x="195.5" y="128.5">8</text>
<text x="111.4" y="134.3">1/</text>
<text x="114.6" y="136">2</text>
<text x="181.6" y="133.7" transform="rotate(-90 181.6 133.7)">1/</text>
<text x="176.5" y="146">1/</text>
<text x="179.8" y="147.7">2</text>
<text x="119.9" y="151.1" transform="rotate(-88 119.9 151.1)">2.39</text>
<text x="119.6" y="164.1">15/</text>
<text x="124" y="165.8">16</text>
<text x="185" y="162.8" transform="rotate(-88 185 162.8)">2.39</text>
<text x="97.1" y="172.4" transform="rotate(-90 97.1 172.4)">1/</text>
<text x="98.7" y="169.8" transform="rotate(-90 98.7 169.8)">4</text>
<text x="104.6" y="173" transform="rotate(-90 104.6 173)">1/</text>
<text x="106.2" y="170.4" transform="rotate(-90 106.2 170.4)">8</text>
<text x="106.2" y="184" transform="rotate(-90 106.2 184)">8</text>
<text x="104.6" y="186.6" transform="rotate(-90 104.6 186.6)">1/</text>
<text x="144.5" y="216">1/</text>
<text x="147.1" y="217.6">4</text>
<text x="142.5" y="223.6">1/</text>
<text x="145.1" y="225.3">4</text>
<text x="168.2" y="226.8">3/</text>
<text x="138.6" y="231.2">13/</text>
<text x="142.9" y="232.9">16</text>
<text x="148.3" y="231.2">11/</text>
<text x="152.6" y="232.9">16</text>
<text x="170.9" y="228.5">4</text>
</g>
<g font-size="4.4">
<text x="210.9" y="221.7">AT LEFT END, KEEP THE SHOP BOLT HEAD FAR SIDE.</text>
<text x="210.9" y="216.4">SHOP NOTE:</text>
<text x="210.9" y="226.9">AT RIGHT END, KEEP THE SHOP BOLT HEAD NEAR SIDE.</text>
<text x="18.9" y="245.6">SHOP NOTES:</text>
<text x="18.9" y="250.8">1.ALL PLATESANDANGLESATTACHED SHALL BE CENTERED TO MAIN MEMBER U.N.O.</text>
<text x="18.9" y="256.1">2.ALL RUNNING DIMENSIONSARE MEASURED FROM LEFT END OF BEAM INDICATED THUS</text>
<text x="18.9" y="261.3">3.</text>
<text x="26.3" y="261.3">INDICATES FRAMING SIDE OF BEAM. PAINT STRIPE SHEAR TABAS REQUIRED.</text>
</g>
<text font-size="4.2" x="346" y="209.1">ENTERPRISES, LLC</text>
<g font-size="4">
<text x="105.3" y="28.5">3/</text>
<text x="107.5" y="29.9">16</text>
<text x="195.8" y="28.5">15/</text>
<text x="199.5" y="29.9">16</text>
</g>
<g font-size="3.7">
<text x="273.2" y="25.6">ASSEMBLY</text>
<text x="286.2" y="25.6">TOTAL</text>
<text x="295.1" y="25.6">SUB-PIECE</text>
<text x="310.4" y="25.6">UNIT</text>
<text x="330.5" y="25.6">MATERIAL</text>
<text x="357.1" y="25.6">LENGTH</text>
<text x="378.3" y="25.6">REMARKS</text>
<text x="398.4" y="25.6">UNIT</text>
<text x="410.2" y="25.6">TOTAL</text>
<text x="272.1" y="35.5">03B1042</text>
<text x="275.6" y="30.4">MARK</text>
<text x="287.4" y="30.4">QTY</text>
<text x="288.6" y="35.5">ONE</text>
<text x="298" y="30.4">MARK</text>
<text x="311" y="30.4">QTY</text>
<text x="319.3" y="35.5">BEAM</text>
<text x="328.7" y="30.4">DESCRIPTION</text>
<text x="353" y="30.4">FT</text>
<text x="360.3" y="30.4">IN</text>
<text x="370.1" y="35.5">PNT</text>
<text x="397.8" y="30.4">WEIGHT</text>
<text x="402" y="35.5">235</text>
<text x="409.6" y="30.4">WEIGHT</text>
<text x="412.6" y="35.5">235</text>
<text x="290.9" y="40.2">1</text>
<text x="294.5" y="40.2">03B1042</text>
<text x="315.8" y="40.2">1</text>
<text x="319.3" y="40.2">W12x16</text>
<text x="354.9" y="40.2">12</text>
<text x="358.9" y="40.2">8</text>
<text x="370.1" y="40.2">B2E A992</text>
<text x="402" y="40.2">203</text>
<text x="412.6" y="40.2">203</text>
<text x="290.9" y="45">1</text>
<text x="294.5" y="45">a1155</text>
<text x="315.8" y="45">1</text>
<text x="319.3" y="45">L4x4x</text>
<text x="356" y="45">0</text>
<text x="358.9" y="45">9</text>
<text x="370.1" y="45">A36</text>
<text x="403.2" y="45">10</text>
<text x="413.8" y="45">10</text>
<text x="290.9" y="49.7">3</text>
<text x="294.5" y="49.7">a923</text>
<text x="315.8" y="49.7">3</text>
<text x="319.3" y="49.7">L4x4x</text>
<text x="356" y="49.7">0</text>
<text x="358.9" y="49.7">9</text>
<text x="370.1" y="49.7">A36</text>
<text x="404.3" y="49.7">6</text>
<text x="413.8" y="49.7">18</text>
<text x="290.9" y="54.5">3</text>
<text x="290.9" y="59.3">3</text>
<text x="315.8" y="54.5">3</text>
<text x="315.8" y="59.3">3</text>
<text x="322.2" y="54.5">DiaF1852N</text>
<text x="322.2" y="59.3">DiaF1852N</text>
<text x="356" y="54.5">0</text>
<text x="356" y="59.3">0</text>
<text x="358.9" y="54.5">2</text>
<text x="358.9" y="59.3">2</text>
<text x="404.3" y="54.5">1</text>
<text x="404.3" y="59.3">1</text>
<text x="415" y="54.5">2</text>
<text x="415" y="59.3">2</text>
<text x="319.3" y="68.8">FIELDBOLTS</text>
<text x="290.9" y="73.6">3</text>
<text x="322.2" y="73.6">DiaF1852N</text>
<text x="356" y="73.6">0</text>
<text x="358.9" y="73.6">2</text>
<text x="290.9" y="78.3">3</text>
<text x="290.9" y="83.1">2</text>
<text x="322.2" y="78.3">DiaF1852N</text>
<text x="322.2" y="83.1">DiaA325N</text>
<text x="356" y="78.3">0</text>
<text x="356" y="83.1">0</text>
<text x="358.9" y="78.3">2</text>
<text x="358.9" y="83.1">2</text>
<text x="290.9" y="87.8">6</text>
<text x="322.2" y="87.8">DiaF1852N</text>
<text x="356" y="87.8">0</text>
<text x="358.9" y="87.8">2</text>
<text x="325.3" y="163.4">FOR SHOP USE :</text>
<text x="383.7" y="163.4">QUALITY CONTROL</text>
<text x="391.4" y="167.8">CHECK</text>
</g>
<g font-size="3.1">
<text x="360" y="39.4">1/</text>
<text x="361.4" y="40.5">2</text>
<text x="324.6" y="44.1">1/</text>
<text x="326" y="45.3">2</text>
<text x="319.3" y="53.7">3/</text>
<text x="324.6" y="48.9">5/</text>
<text x="326" y="50">16</text>
<text x="360" y="53.7">1/</text>
<text x="319.3" y="58.4">3/</text>
<text x="320.7" y="54.8">4</text>
<text x="320.7" y="59.5">4</text>
<text x="361.4" y="54.8">4</text>
<text x="319.3" y="72.7">3/</text>
<text x="319.3" y="77.5">3/</text>
<text x="320.7" y="73.8">4</text>
<text x="360" y="72.7">1/</text>
<text x="360" y="77.5">1/</text>
<text x="361.4" y="73.8">2</text>
<text x="319.3" y="82.2">3/</text>
<text x="320.7" y="78.6">4</text>
<text x="320.7" y="83.4">4</text>
<text x="361.4" y="78.6">4</text>
<text x="319.3" y="87">3/</text>
<text x="320.7" y="88.1">4</text>
<text x="336.2" y="167.4">INITIAL</text>
<text x="350" y="167.1">HOURS</text>
<text x="364.6" y="167.2">DATE</text>
<text x="325.2" y="171.3">CUT</text>
<text x="399.8" y="172.8">DIMENSIONAL</text>
<text x="325.1" y="175.8">VISUAL</text>
<text x="399.8" y="177.9">VISUAL</text>
<text x="325.5" y="180">DATE</text>
<text x="325.7" y="184.4">DATE</text>
<text x="399.8" y="183.1">DATE</text>
<text x="346" y="215">MISCELLANEOUS METALS FABRICATORAND ERECTORS</text>
<text x="346" y="218.6">623 BAUMGARDNER ROAD, LANCASTER, PA17603</text>
<text x="346" y="225.8">WWW.STEELFABENTERPRISES.COM</text>
<text x="346" y="222.2">TEL. (717)464-0330</text>
<text x="378.3" y="222.2">FAX (717)464-9464</text>
<text x="324.7" y="230.5">PROJECT OWNER : CK CAPITAL, LLC</text>
<text x="208.8" y="238.8">ALL RE-ENTRANT CUT</text>
<text x="324.7" y="235.1">PROJECT DESCRIPTION : CLEVELAND BROTHERS-MILESBURG</text>
<text x="324.9" y="239.5">PROJECTADDRESS : 1025N. EAGLE VALLY ROAD, HOWARD, PA16841</text>
<text x="208.8" y="242.5">TO BE</text>
<text x="218.4" y="242.5">&quot; RADIUSED (U.N.O)</text>
<text x="242.9" y="245.3">REV#</text>
<text x="252.7" y="245.3">DWN BY</text>
<text x="278.1" y="245.3">DESCRIPTION</text>
<text x="313.5" y="245.3">DATE</text>
<text x="324.9" y="244.2">CONTRACTOR : KINSLEY CONSTRUCTION, INC.</text>
<text x="208.5" y="247">WELDS : E70XX</text>
<text x="208.7" y="251.7">HOLES :</text>
<text x="224.2" y="251.8">&quot; DIA(U.N.O)</text>
<text x="242.9" y="249.9">A</text>
<text x="252.7" y="249.9">GSV</text>
<text x="264.9" y="249.9">ISSUED FORAPPROVAL</text>
<text x="309" y="249.9">Jun 11</text>
<text x="315.5" y="249.9">2025</text>
<text x="325.1" y="250">DRAWN BY : BAS</text>
<text x="358.2" y="250.5">DATE : 06-07-2025</text>
<text x="379.3" y="248.9">PROJ.</text>
<text x="407.2" y="250.5">REV #</text>
<text x="208.7" y="256.3">MAT'L :</text>
<text x="219.3" y="256.4">A36 (U.N.O)</text>
<text x="242.9" y="253.8">0</text>
<text x="252.7" y="253.8">GSV</text>
<text x="264.9" y="253.8">ISSUED FOR FABRICATION</text>
<text x="309" y="253.8">Jul 28</text>
<text x="315" y="253.8">2025</text>
<text x="325" y="257.6">CHECKED BY : GSV</text>
<text x="358.3" y="257.7">DATE : 06-09-2025</text>
<text x="379.3" y="252.5">NO. :</text>
<text x="379.5" y="255.9">DWG</text>
<text x="410.6" y="255.5">0</text>
<text x="208.6" y="260.7">CLEAN : SSPC-SP3</text>
<text x="324.9" y="262.9">DWG DESCRIPTION :</text>
<text x="350.4" y="263">BEAM DETAIL</text>
<text x="379.5" y="259.5">NO. :</text>
<text x="208.9" y="265">PAINT : SHOP PRIMER</text>
</g>
<g font-size="2.7">
<text x="336.1" y="189">THE INFORMATION NOTED HEREON THIS DRAWING IS THE</text>
<text x="336.1" y="195.4">NOTED BE USED WITHOUT WRITTEN CONSENT.</text>
<text x="336.1" y="192.2">PROPERTY OF STEEL FAB ENTERPRISES, INC.AND SHALL</text>
</g>
<g font-size="2.6">
<text x="215.9" y="241.8">1/</text>
<text x="217.4" y="242.7">2</text>
<text x="219.3" y="251.1">13/</text>
<text x="222" y="252.1">16</text>
</g>
<g font-size="2.5">
<text x="11.7" y="237.1" transform="rotate(-90 11.7 237.1)">03:32:19</text>
<text x="11.8" y="244.4" transform="rotate(-90 11.8 244.4)">2025</text>
<text x="11.8" y="250.1" transform="rotate(-90 11.8 250.1)">Jul 29</text>
<text x="11.9" y="265.8" transform="rotate(-90 11.9 265.8)">PRINTED ON</text>
</g>
</svg>
